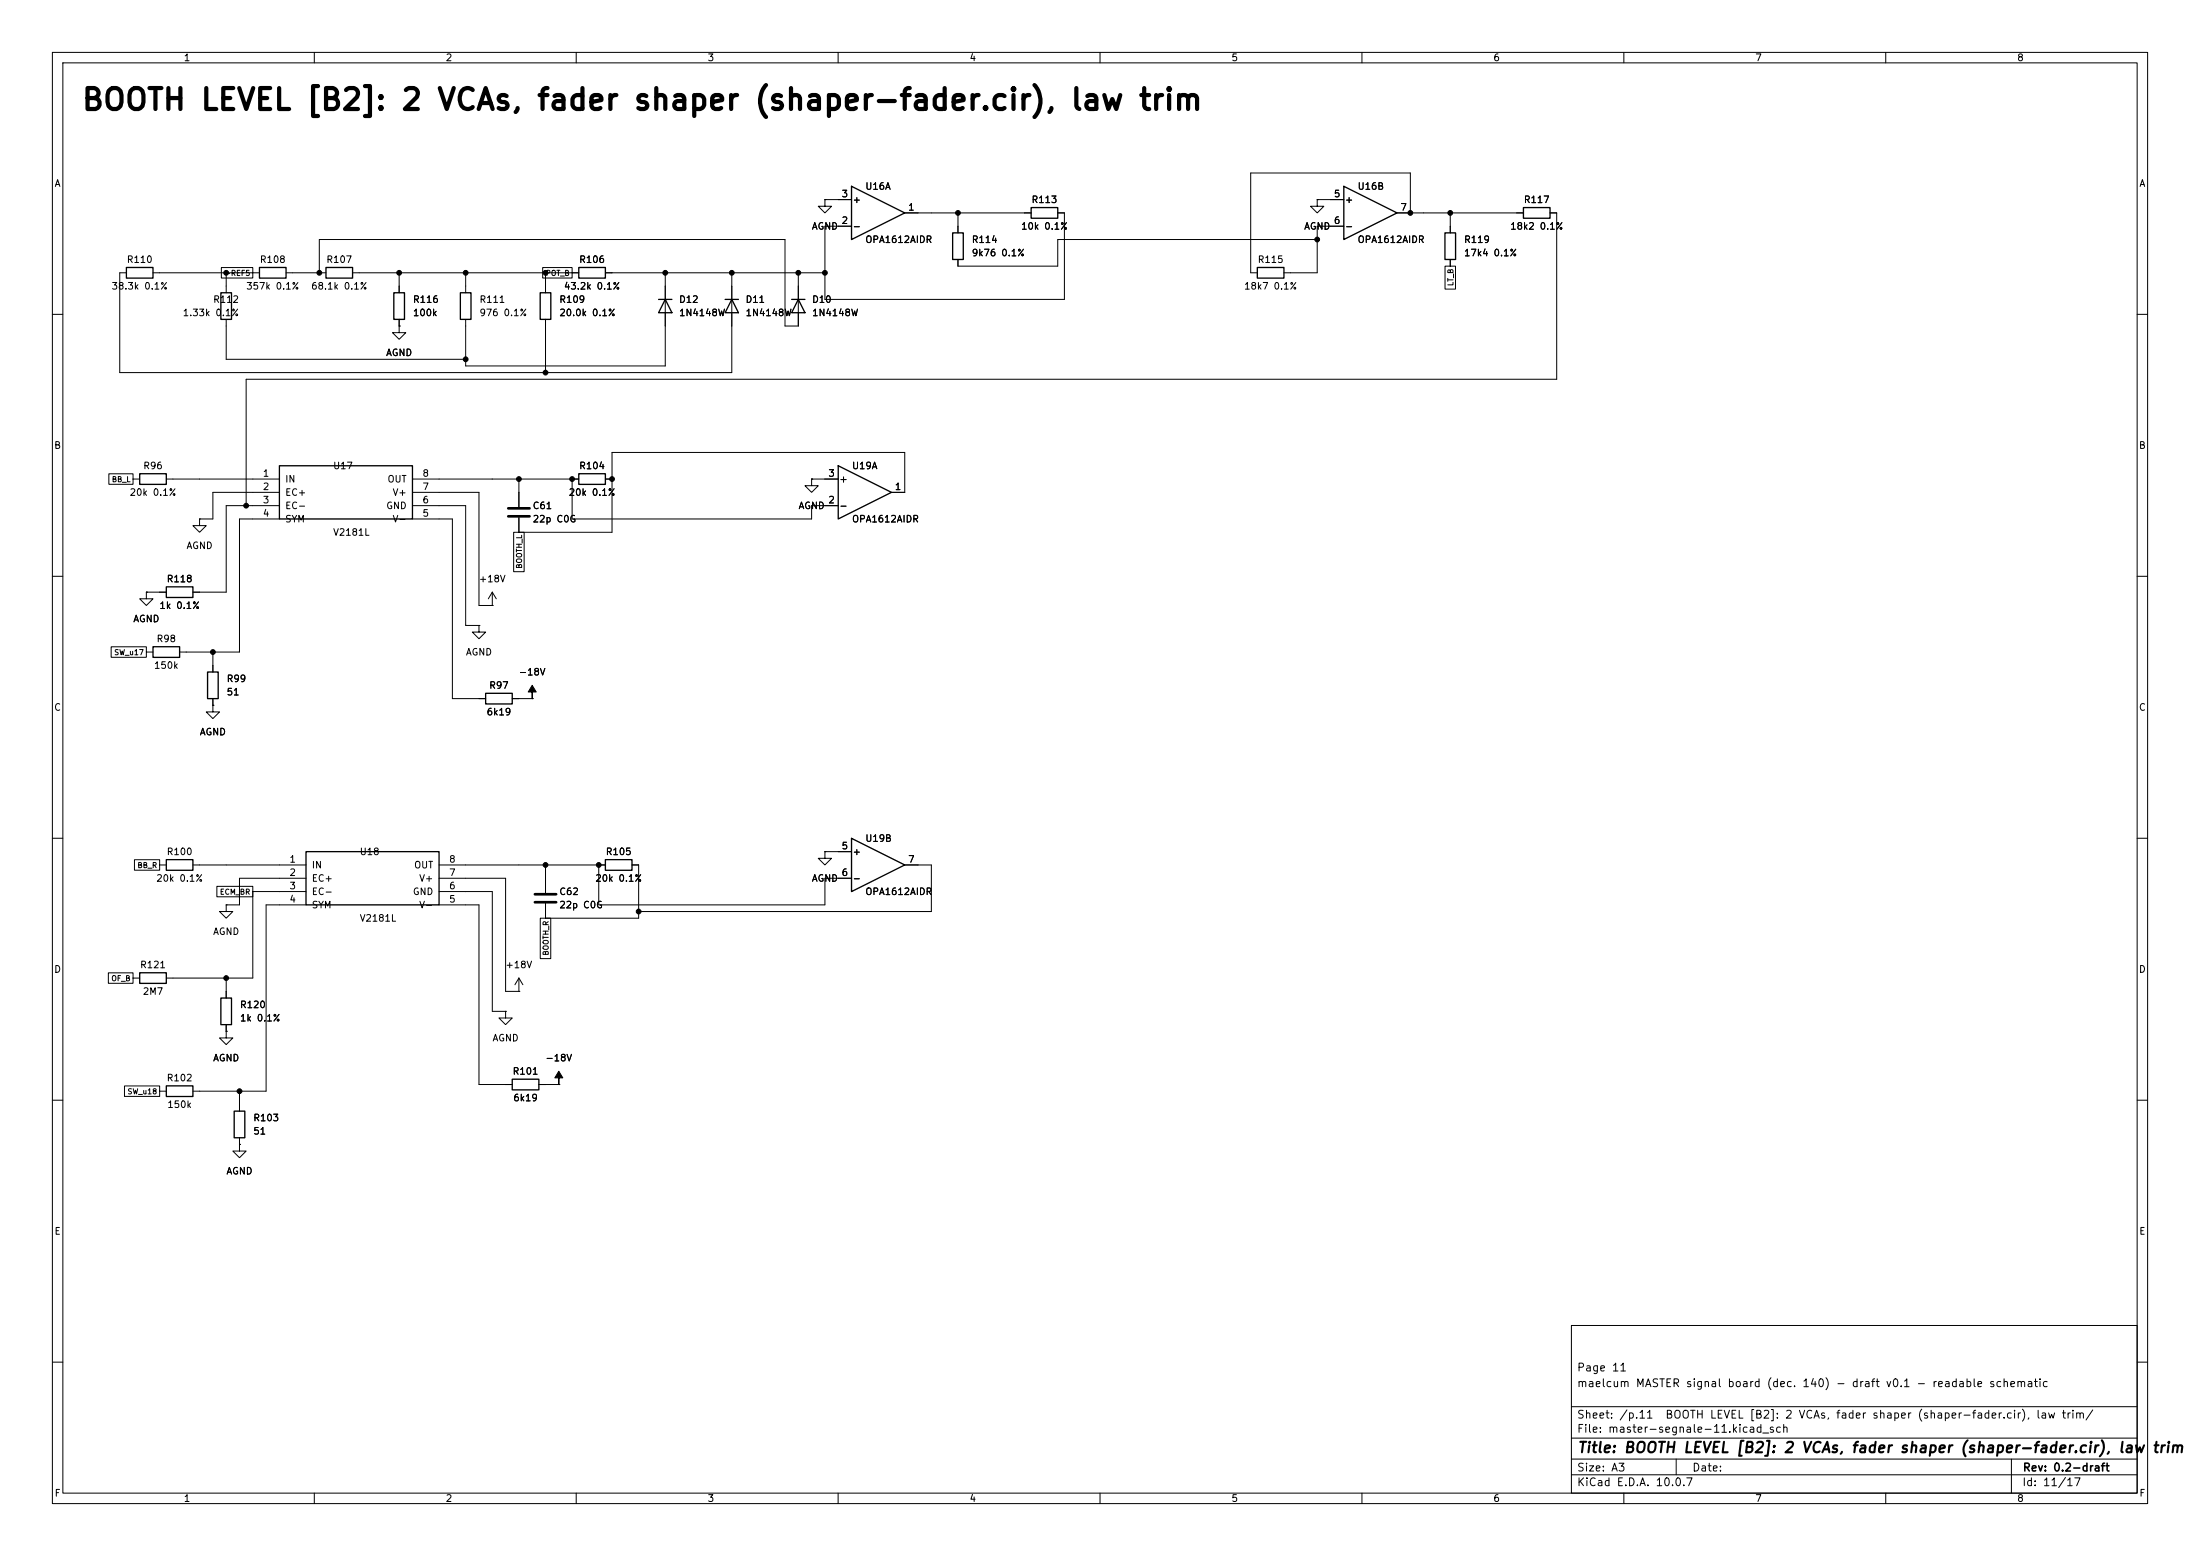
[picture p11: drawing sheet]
<svg xmlns="http://www.w3.org/2000/svg" width="420mm" height="297mm" viewBox="0 0 420 297" stroke-linecap="round" stroke-linejoin="round" font-family="sans-serif">
<g fill="none" stroke="#000" stroke-width=".19">
<path d="M10 10h400v277h-400zM12 12h396v273h-396zM60 10v2M110 10v2M160 10v2M210 10v2M260 10v2M310 10v2M360 10v2M157.5 38.1v1.3h1.2l-1.2 1.2-1.3-1.2h1.3M157.5 38.1h.1M157.5 38.1h5.1"/>
<path d="M251.5 38.1v1.3h1.2l-1.2 1.2-1.3-1.2h1.3M251.5 38.1h.1M251.5 38.1h5M24.1 52.1h-1.2v19h116.8v-19M29.2 52.1h20.3M42.3 51.1h6v2h-6zM43.2 52.1v3.8M54.6 52.1h7.6M61 52.1v-6.4h88.9v16.5h2.5v-10.1M67.3 52.1h43.2M76.2 52.1v3.8M88.9 52.1v3.8"/>
<path d="M103.6 51.1h5.6v2h-5.6zM104.1 52.1v3.8M115.6 52.1h41.9M127 52.1v17.8h-38.1v-8.9M172.7 40.6h24.1M182.9 40.6v3.9M201.9 40.6h1.3v16.6h-45.7v-14h5.1M251.5 45.7h-49.6v5.1h-19v-1.3M256.5 43.2h-5v8.9h-6.4M266.7 40.6h24.1M269.2 40.6v-7.6h-30.4v19.1h1.2M275.9 50.8h2v4.4h-2z"/>
<path d="M276.9 40.6v3.9M276.9 49.5v1.3M295.9 40.6h1.3v31.8h-250.2v24.1M10 60h2M43.2 61v7.6h45.7M76.2 62.2v1.3h1.3l-1.3 1.3-1.3-1.3h1.3M76.2 62.2h.1M76.2 61v1.2M104.1 61v10.1M408 60h2M20.8 90.4h4.6v2h-4.6zM25.4 91.4h1.3"/>
<path d="M31.7 91.4h21.6M38.1 99.1v1.2h1.3l-1.3 1.3-1.3-1.3h1.3M38.1 99.1h.1M53.3 94h-12.7v5.1h-2.5M53.3 96.5h-10.1v16.5h-6.4M53.3 99.1h-7.6v25.4h-11.4M78.7 96.5h10.2v22.9h2.5M78.7 91.4h31.8M78.7 94h12.7v21.6h2.6M78.7 99.1h7.7v34.3h6.3M99.1 91.4v5.4M99.1 98.8v2.8"/>
<path d="M109.2 91.4v7.7h45.7v-2.6h5.1M115.6 91.4h1.2M154.9 91.4v1.3h1.3l-1.3 1.3-1.2-1.3h1.2M154.9 91.4h.1M154.9 91.4h5.1M170.2 94h2.5v-7.6h-55.9v15.2h-17.7M10 110h2M27.9 113v1.3h1.3l-1.3 1.3-1.2-1.3h1.2M27.9 113h.1M27.9 113h3.8M91.4 119.4v1.3h1.3l-1.3 1.2-1.2-1.2h1.2M91.4 119.4h.1"/>
<path d="M94 115.6h.1M94 113l-.8 1.3M94 113l.7 1.3M94 113v2.6M98.1 101.6h2v7.5h-2zM408 110h2M21.2 123.5h6.7v2h-6.7zM27.9 124.5h1.3M40.6 134.6v1.3h1.3l-1.3 1.3-1.2-1.3h1.2M40.6 134.6h.1M40.6 124.5v3.8M40.6 133.4v1.2"/>
<path d="M97.8 133.4h3.8M101.6 133.4h.1M10 160h2M408 160h2M25.7 164.1h4.8v2h-4.8zM30.5 165.1h1.2M36.8 165.1h21.6M41.4 169.2h6.9v2h-6.9zM43.2 172.7v1.3h1.2l-1.2 1.3-1.3-1.3h1.3M43.2 172.7h.1M48.3 170.2v16.5h-16.6M48.3 170.2h10.1"/>
<path d="M58.4 167.6h-12.7v5.1h-2.5M58.4 172.7h-7.6v35.6h-14M83.8 165.1h31.8M83.8 167.6h12.7v21.6h2.6M83.8 172.7h7.6v34.3h6.4M83.8 170.2h10.2v22.8h2.5M103.1 175.3h2v7.7h-2zM104.1 165.1v5.3M104.1 172.5v2.8M114.3 165.1v7.6h43.2v-5.1h5.1M120.6 165.1h1.3v10.2h-17.8M157.5 162.6v1.2h1.2l-1.2 1.3-1.3-1.3h1.3"/>
<path d="M157.5 162.6h.1M157.5 162.6h5.1M172.7 165.1h5.1v8.9h-55.9M20.7 185.7h4.7v2h-4.7zM25.4 186.7h1.3M43.2 196.9v1.2h1.2l-1.2 1.3-1.3-1.3h1.3M43.2 196.9h.1M43.2 186.7v3.8M43.2 195.6v1.3M96.5 193v1.3h1.3l-1.3 1.3-1.3-1.3h1.3M96.5 193h.1M99.1 189.2h.1"/>
<path d="M99.1 186.7l-.8 1.3M99.1 186.7l.7 1.3M99.1 186.7v2.5M10 210h2M23.8 207.3h6.7v2h-6.7zM30.5 208.3h1.2M45.7 218.4v1.3h1.3l-1.3 1.3-1.3-1.3h1.3M45.7 218.4h.1M45.7 208.3v3.8M45.7 217.2v1.2M102.9 207h3.8M106.7 207h.1"/>
<path d="M408 210h2M300 253h108v32h-108zM10 260h2M300 278.5h108M300 274.5h108M300 268.5h108M320 278.5v3M384 278.5v6.5M408 260h2M60 285v2M110 285v2M160 285v2"/>
<path d="M210 285v2M260 285v2M300 281.5h108M310 285v2M360 285v2"/>
</g>
<g fill="none" stroke="#000" stroke-width=".25">
<path d="M162.6 35.6l10.1 5-10.1 5.1zM196.8 39.6h5.1v2.1h-5.1zM256.5 35.6l10.2 5-10.2 5.1zM290.8 39.6h5.1v2.1h-5.1zM24.1 51.1h5.1v2h-5.1zM42.2 55.9h2v5.1h-2zM49.5 51.1h5.1v2h-5.1zM62.2 51.1h5.1v2h-5.1zM75.2 55.9h2v5.1h-2zM87.9 55.9h2v5.1h-2zM103.1 55.9h2.1v5.1h-2.1zM110.5 51.1h5.1v2h-5.1z"/>
<path d="M125.7 57.2h2.6M127 57.2l1.3 2.5h-2.6zM138.4 57.2h2.6M139.7 57.2l1.3 2.5h-2.6zM151.1 57.2h2.6M152.4 57.2l1.3 2.5h-2.6zM181.9 44.5h2v5h-2zM240 51.1h5.1v2h-5.1zM275.8 44.5h2.1v5h-2.1zM26.7 90.4h5v2.1h-5zM53.3 88.9h25.4v10.2h-25.4zM110.5 90.4h5.1v2.1h-5.1z"/>
<path d="M160 88.9l10.2 5.1-10.2 5.1zM31.7 112h5.1v2h-5.1zM29.2 123.4h5.1v2.1h-5.1zM39.6 128.3h2.1v5.1h-2.1zM92.7 132.3h5.1v2.1h-5.1zM31.7 164.1h5.1v2h-5.1zM58.4 162.6h25.4v10.1h-25.4zM115.6 164.1h5v2h-5zM162.6 160l10.1 5.1-10.1 5.1zM26.7 185.7h5v2h-5zM42.2 190.5h2v5.1h-2zM31.7 207.3h5.1v2h-5.1z"/>
<path d="M44.7 212.1h2v5.1h-2zM97.8 206h5.1v2h-5.1z"/>
</g>
<g fill="#000" stroke="#000" stroke-width=".19">
<path d="M101.6 130.8l.8 1.3h-.8v1.3v-1.3h-.8zM106.7 204.5l.7 1.2h-.7v1.3v-1.3h-.8z"/>
<circle cx="43.2" cy="52.1" r=".46"/>
<circle cx="61" cy="52.1" r=".46"/>
<circle cx="76.2" cy="52.1" r=".46"/>
<circle cx="88.9" cy="52.1" r=".46"/>
<circle cx="104.1" cy="52.1" r=".46"/>
<circle cx="127" cy="52.1" r=".46"/>
<circle cx="139.7" cy="52.1" r=".46"/>
<circle cx="152.4" cy="52.1" r=".46"/>
<circle cx="157.5" cy="52.1" r=".46"/>
<circle cx="182.9" cy="40.6" r=".46"/>
<circle cx="251.5" cy="45.7" r=".46"/>
<circle cx="269.2" cy="40.6" r=".46"/>
<circle cx="276.9" cy="40.6" r=".46"/>
<circle cx="88.9" cy="68.6" r=".46"/>
<circle cx="104.1" cy="71.1" r=".46"/>
<circle cx="47" cy="96.5" r=".46"/>
<circle cx="99.1" cy="91.4" r=".46"/>
<circle cx="109.2" cy="91.4" r=".46"/>
<circle cx="116.8" cy="91.4" r=".46"/>
<circle cx="40.6" cy="124.5" r=".46"/>
<circle cx="104.1" cy="165.1" r=".46"/>
<circle cx="114.3" cy="165.1" r=".46"/>
<circle cx="121.9" cy="174" r=".46"/>
<circle cx="43.2" cy="186.7" r=".46"/>
<circle cx="45.7" cy="208.3" r=".46"/>
</g>
<path d="M97 97h4.1M97 98.6h4.1M102.1 170.7h4.1M102.1 172.2h4.1" fill="none" stroke="#000" stroke-width=".51"/>
<text font-size="4" x="15.4" y="22">BOOTH LEVEL [B2]: 2 VCAs, fader shaper (shaper-fader.cir), law trim</text>
<g font-size="2">
<text x="301" y="277.8">Title: BOOTH LEVEL [B2]: 2 VCAs, fader shaper (shaper-fader.cir), law</text>
<text x="410.7" y="277.8">trim</text>
</g>
<g font-size="1.5">
<text x="300.9" y="262.1">Page 11</text>
<text x="300.9" y="265.1">maelcum MASTER signal board (dec. 140) - draft v0.1 - readable schematic</text>
<text x="300.9" y="273.8">File: master-segnale-11.kicad_sch</text>
<text x="300.9" y="271.1">Sheet: /p.11</text>
<text x="317.8" y="271.1">BOOTH LEVEL [B2]: 2 VCAs, fader shaper (shaper-fader.cir), law trim/</text>
<text x="300.9" y="281.2">Size: A3</text>
<text x="322.9" y="281.2">Date:</text>
<text x="386" y="281.2">Rev: 0.2-draft</text>
<text x="300.9" y="284">KiCad E.D.A. 10.0.7</text>
<text x="385.9" y="284">Id: 11/17</text>
</g>
<g font-size="1.3">
<text x="35" y="12">1</text>
<text x="85" y="12">2</text>
<text x="135" y="12">3</text>
<text x="185" y="12">4</text>
<text x="235" y="12">5</text>
<text x="285" y="12">6</text>
<text x="335" y="12">7</text>
<text x="385" y="12">8</text>
<text x="10.3" y="36">A</text>
<text x="408.3" y="36">A</text>
<text x="160.6" y="38">3</text>
<text x="162.7" y="39.1">+</text>
<text x="165.1" y="36.5">U16A</text>
<text x="173.3" y="40.5">1</text>
<text x="196.8" y="39.1">R113</text>
<text x="254.5" y="38">5</text>
<text x="256.6" y="39.1">+</text>
<text x="259.1" y="36.5">U16B</text>
<text x="267.2" y="40.5">7</text>
<text x="290.8" y="39.1">R117</text>
<text x="154.9" y="44.1">AGND</text>
<text x="160.6" y="43">2</text>
<text x="162.7" y="44.1">-</text>
<text x="165.1" y="46.7">OPA1612AIDR</text>
<text x="185.4" y="46.7">R114</text>
<text x="194.8" y="44.1">10k 0.1%</text>
<text x="248.9" y="44.1">AGND</text>
<text x="254.5" y="43">6</text>
<text x="256.6" y="44.1">-</text>
<text x="259.1" y="46.7">OPA1612AIDR</text>
<text x="279.4" y="46.7">R119</text>
<text x="288.2" y="44.1">18k2 0.1%</text>
<text x="24.1" y="50.5">R110</text>
<text x="49.5" y="50.5">R108</text>
<text x="62.2" y="50.5">R107</text>
<text x="110.5" y="50.5">R106</text>
<text x="185.4" y="49.2">9k76 0.1%</text>
<text x="240" y="50.5">R115</text>
<text x="279.4" y="49.2">17k4 0.1%</text>
<text x="21.2" y="55.6">38.3k 0.1%</text>
<text x="40.6" y="58.1">R112</text>
<text x="46.9" y="55.6">357k 0.1%</text>
<text x="59.3" y="55.6">68.1k 0.1%</text>
<text x="78.7" y="58.1">R116</text>
<text x="91.4" y="58.1">R111</text>
<text x="106.7" y="58.1">R109</text>
<text x="107.6" y="55.6">43.2k 0.1%</text>
<text x="129.5" y="58.1">D12</text>
<text x="142.2" y="58.1">D11</text>
<text x="154.9" y="58.1">D10</text>
<text x="237.4" y="55.6">18k7 0.1%</text>
<text x="34.8" y="60.7">1.33k 0.1%</text>
<text x="78.7" y="60.7">100k</text>
<text x="91.4" y="60.7">976 0.1%</text>
<text x="106.7" y="60.7">20.0k 0.1%</text>
<text x="129.5" y="60.7">1N4148W</text>
<text x="142.2" y="60.7">1N4148W</text>
<text x="154.9" y="60.7">1N4148W</text>
<text x="73.6" y="68.3">AGND</text>
<text x="10.2" y="86">B</text>
<text x="27.2" y="89.9">R96</text>
<text x="63.5" y="89.9">U17</text>
<text x="110.5" y="89.9">R104</text>
<text x="162.5" y="89.9">U19A</text>
<text x="408.2" y="86">B</text>
<text x="24.6" y="94.9">20k 0.1%</text>
<text x="50.1" y="91.3">1</text>
<text x="50.1" y="93.8">2</text>
<text x="54.3" y="92.4">IN</text>
<text x="54.3" y="94.9">EC+</text>
<text x="73.9" y="92.4">OUT</text>
<text x="74.8" y="94.9">V+</text>
<text x="80.5" y="93.8">7</text>
<text x="80.5" y="91.3">8</text>
<text x="108.5" y="94.9">20k 0.1%</text>
<text x="158" y="91.3">3</text>
<text x="160.1" y="92.4">+</text>
<text x="170.7" y="93.8">1</text>
<text x="50.1" y="96.4">3</text>
<text x="50.1" y="98.9">4</text>
<text x="54.3" y="97.5">EC-</text>
<text x="54.3" y="100">SYM</text>
<text x="73.6" y="97.5">GND</text>
<text x="74.8" y="100">V-</text>
<text x="80.5" y="98.9">5</text>
<text x="80.5" y="96.4">6</text>
<text x="101.6" y="97.5">C61</text>
<text x="101.6" y="100">22p C0G</text>
<text x="152.3" y="97.5">AGND</text>
<text x="158" y="96.4">2</text>
<text x="160.1" y="97.5">-</text>
<text x="162.5" y="100">OPA1612AIDR</text>
<text x="35.5" y="105.1">AGND</text>
<text x="63.5" y="102.6">V2181L</text>
<text x="31.7" y="111.5">R118</text>
<text x="91.3" y="111.5">+18V</text>
<text x="25.3" y="119.1">AGND</text>
<text x="30.3" y="116.5">1k 0.1%</text>
<text x="29.8" y="122.9">R98</text>
<text x="88.8" y="125.4">AGND</text>
<text x="29.3" y="128">150k</text>
<text x="43.2" y="130.5">R99</text>
<text x="93.3" y="131.8">R97</text>
<text x="98.9" y="129.2">-18V</text>
<text x="10.2" y="136">C</text>
<text x="43.2" y="133">51</text>
<text x="92.8" y="136.9">6k19</text>
<text x="408.2" y="136">C</text>
<text x="38" y="140.7">AGND</text>
<text x="165.1" y="161">U19B</text>
<text x="31.7" y="163.5">R100</text>
<text x="55.1" y="165">1</text>
<text x="55.1" y="167.5">2</text>
<text x="59.4" y="166.1">IN</text>
<text x="68.6" y="163.5">U18</text>
<text x="78.9" y="166.1">OUT</text>
<text x="85.6" y="167.5">7</text>
<text x="85.6" y="165">8</text>
<text x="115.5" y="163.5">R105</text>
<text x="160.6" y="162.4">5</text>
<text x="160.6" y="167.5">6</text>
<text x="162.7" y="163.5">+</text>
<text x="173.3" y="165">7</text>
<text x="29.7" y="168.6">20k 0.1%</text>
<text x="55.1" y="170">3</text>
<text x="55.1" y="172.6">4</text>
<text x="59.4" y="168.6">EC+</text>
<text x="59.4" y="171.1">EC-</text>
<text x="59.4" y="173.7">SYM</text>
<text x="78.7" y="171.1">GND</text>
<text x="79.9" y="173.7">V-</text>
<text x="79.9" y="168.6">V+</text>
<text x="85.6" y="172.6">5</text>
<text x="85.6" y="170">6</text>
<text x="106.7" y="171.1">C62</text>
<text x="106.7" y="173.7">22p C0G</text>
<text x="113.5" y="168.6">20k 0.1%</text>
<text x="154.9" y="168.6">AGND</text>
<text x="162.7" y="168.6">-</text>
<text x="165.1" y="171.1">OPA1612AIDR</text>
<text x="40.6" y="178.8">AGND</text>
<text x="68.6" y="176.2">V2181L</text>
<text x="10.2" y="186">D</text>
<text x="26.6" y="185.1">R121</text>
<text x="96.4" y="185.1">+18V</text>
<text x="408.2" y="186">D</text>
<text x="27.1" y="190.2">2M7</text>
<text x="45.7" y="192.7">R120</text>
<text x="45.7" y="195.3">1k 0.1%</text>
<text x="40.6" y="202.9">AGND</text>
<text x="93.9" y="199.1">AGND</text>
<text x="104" y="202.9">-18V</text>
<text x="31.7" y="206.7">R102</text>
<text x="97.8" y="205.4">R101</text>
<text x="31.8" y="211.8">150k</text>
<text x="48.2" y="214.3">R103</text>
<text x="97.9" y="210.5">6k19</text>
<text x="48.2" y="216.9">51</text>
<text x="43.1" y="224.5">AGND</text>
<text x="10.3" y="236">E</text>
<text x="408.3" y="236">E</text>
<text x="10.3" y="286">F</text>
<text x="35" y="287">1</text>
<text x="85" y="287">2</text>
<text x="135" y="287">3</text>
<text x="185" y="287">4</text>
<text x="235" y="287">5</text>
<text x="285" y="287">6</text>
<text x="335" y="287">7</text>
<text x="385" y="287">8</text>
<text x="408.3" y="286">F</text>
</g>
<g font-size="1">
<text x="42.7" y="52.9">-REF5</text>
<text x="104.1" y="52.9">POT_B</text>
<text x="277.7" y="54.7" transform="rotate(-90 277.7 54.7)">LT_B</text>
<text x="21.3" y="92.3">BB_L</text>
<text x="99.9" y="108.7" transform="rotate(-90 99.9 108.7)">BOOTH_L</text>
<text x="21.7" y="125.3">SW_u17</text>
<text x="26.1" y="165.9">BB_R</text>
<text x="41.9" y="171">ECM_BR</text>
<text x="105" y="182.5" transform="rotate(-90 105 182.5)">BOOTH_R</text>
<text x="21.2" y="187.5">OF_B</text>
<text x="24.2" y="209.1">SW_u18</text>
</g>
</svg>
